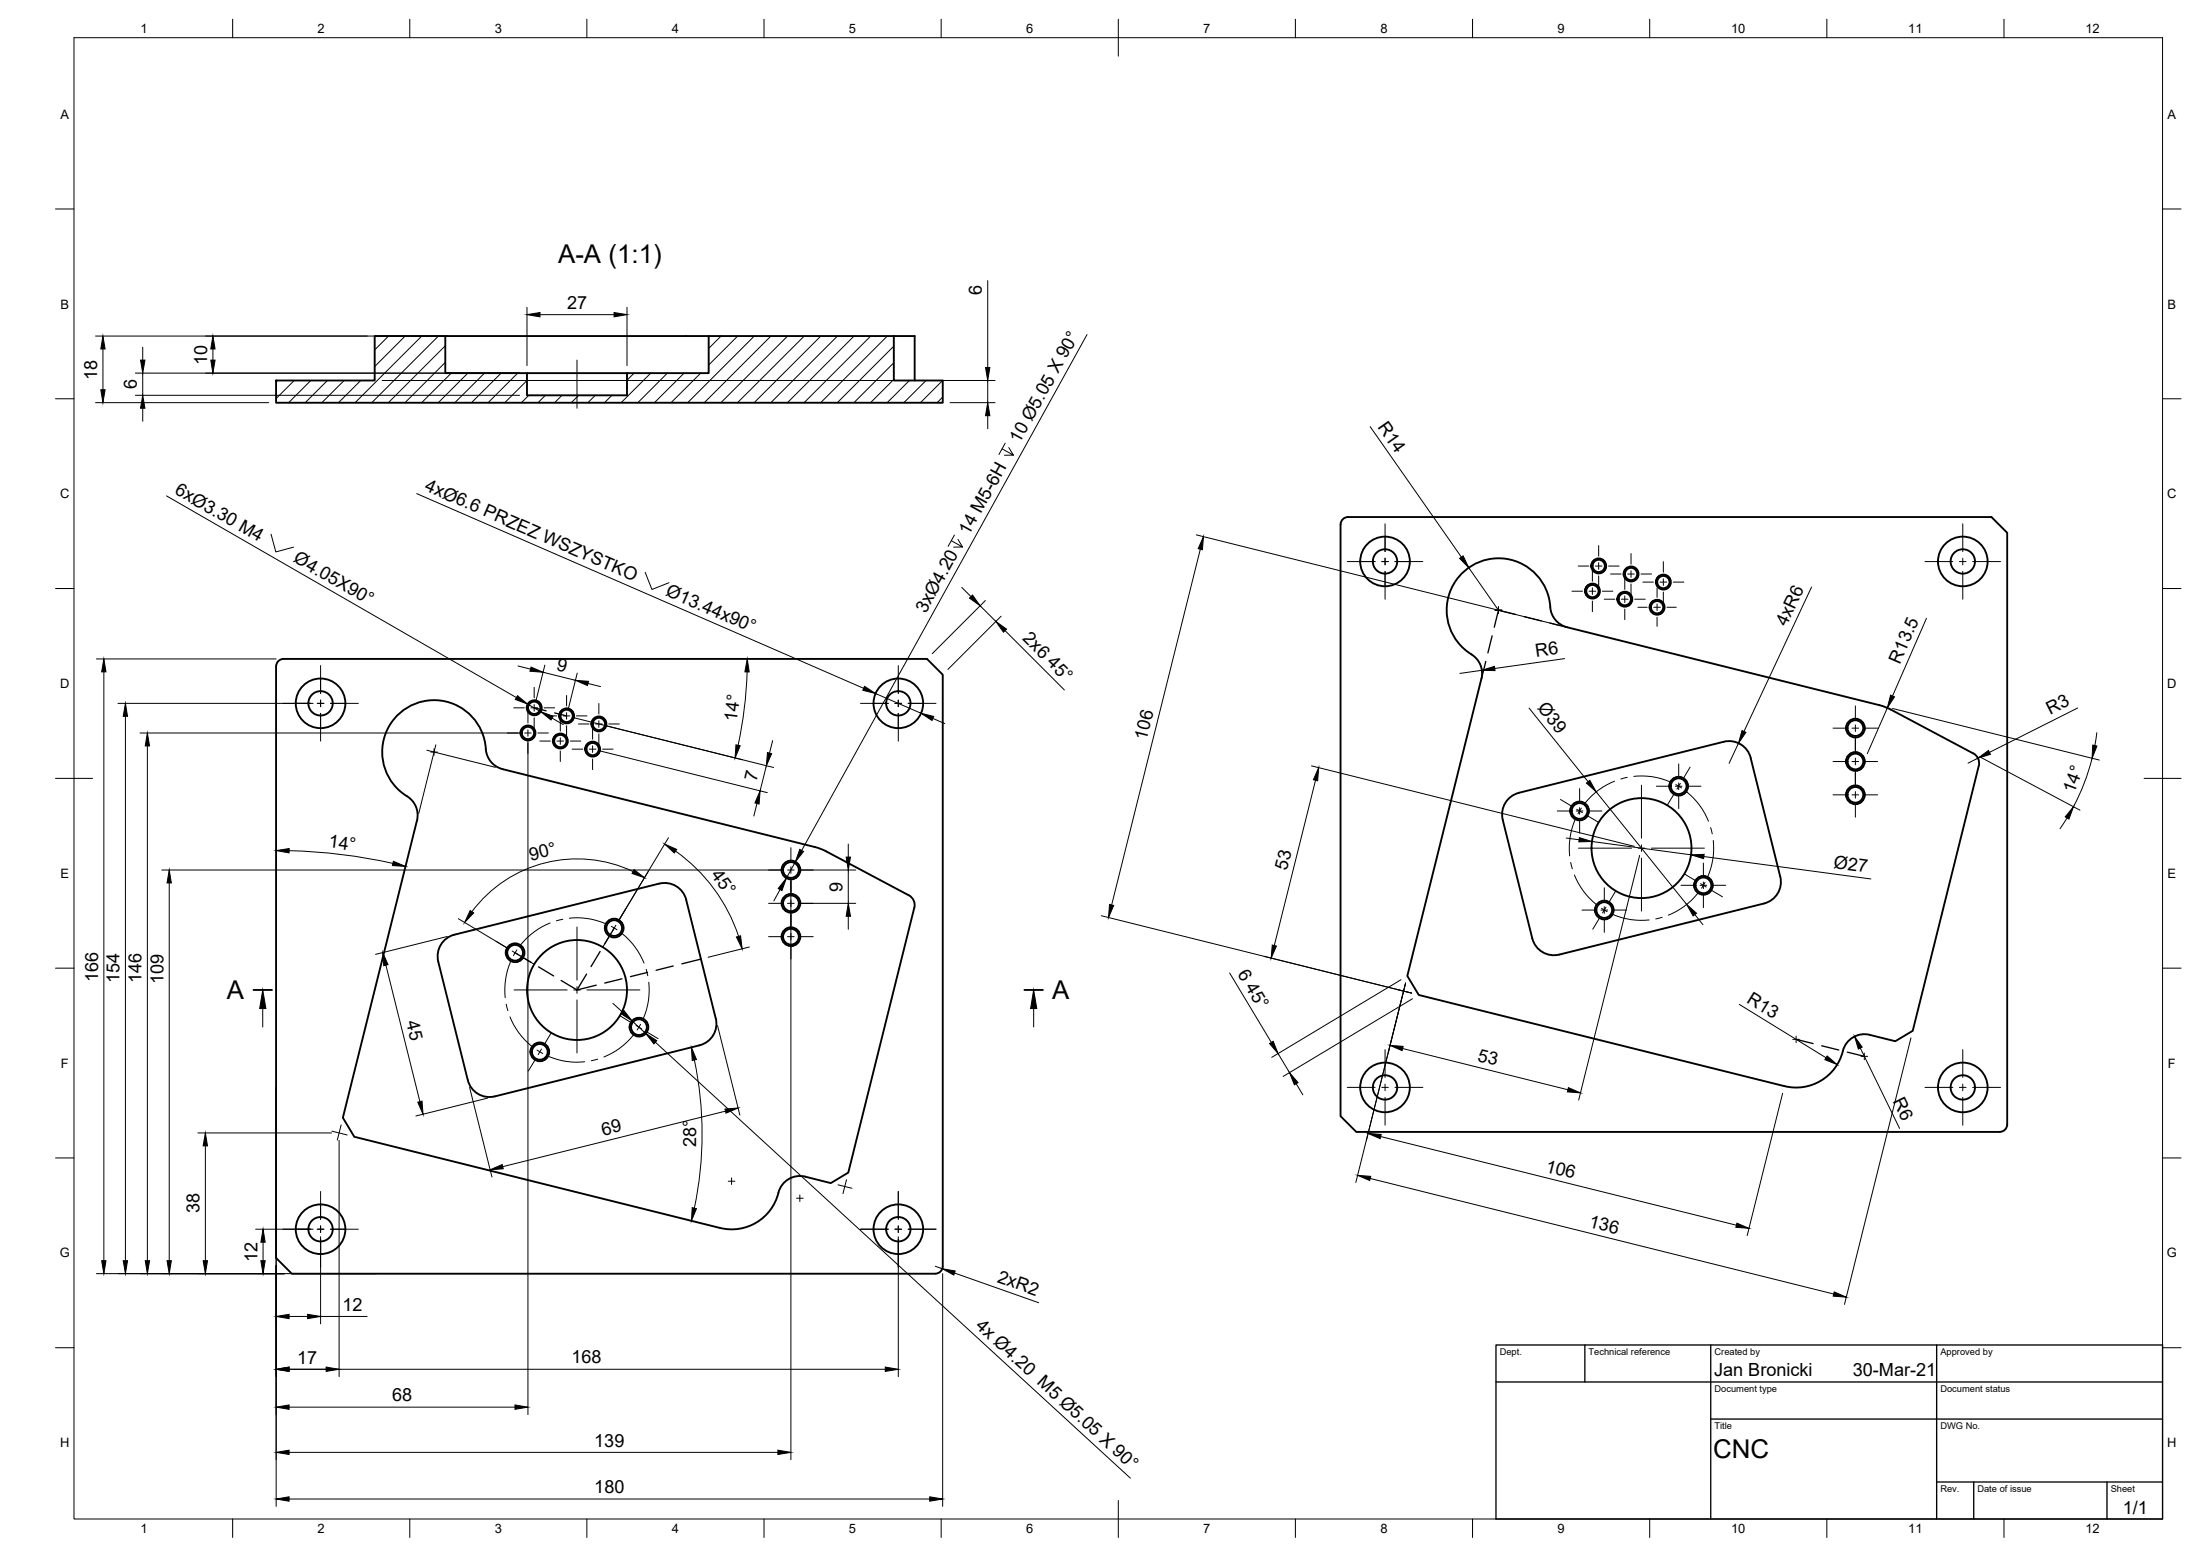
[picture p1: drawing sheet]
<svg xmlns="http://www.w3.org/2000/svg" width="594mm" height="420mm" viewBox="0 0 594 420" stroke-linecap="round" stroke-linejoin="round" font-family="sans-serif">
<!-- layer: Visible -->
<g fill="none" stroke="#000" stroke-width=".51">
<path d="M120.2 90.7h71.2M241.4 90.7h5.6v12M74.5 102.7h26.7v-12h19v10.1h22.1v5.9h27v-5.9h22.1v-10.1h50v12h13.2v6.1h-180.1zM142.3 100.8h27M74.5 179.9v159.8l4.3 4.2h173.8M74.6 179.9a2 2 0 0 1 2-2h173.7l4.3 4.3v159.7a2 2 0 0 1-2 2M397.3 176.7a14 14 0 0 1 .6-24.2 14 14 0 0 1 20.8 12.3 6 6 0 0 0 4.5 4.6l84.8 21.2 2.6 1 22.2 11.8a2.95 2.95 0 0 1 1.5 3.4M397.4 176.7a6 6 0 0 1 2.6 6.6l-20 80.2 3.1 5.2 98.8 24.6a13 13 0 0 0 15.7-9.5M410.1 214.1l55.4-13.8a6 6 0 0 1 7.2 4.4l8 32a6 6 0 0 1-4.3 7.3l-55.4 13.8a6 6 0 0 1-7.2-4.4l-8-32a6 6 0 0 1 4.4-7.3M534.3 206.8l-17.8 71.5-4.7 2.9-6.9-1.8a6 6 0 0 0-7.3 4.4M122.7 252.4l55.3-13.8a6 6 0 0 1 7.3 4.4l8 32M122.7 252.4a6 6 0 0 0-4.3 7.3l7.9 32a6 6 0 0 0 7.3 4.3l55.3-13.7a6 6 0 0 0 4.4-7.3"/>
<path d="M217.5 317.7a6 6 0 0 0-7.3 4.4 13 13 0 0 1-15.8 9.5l-98.7-24.6-3.1-5.2 20-80.2a6 6 0 0 0-2.7-6.6 14 14 0 0 1 .5-24.2 14 14 0 0 1 20.9 12.3 6 6 0 0 0 4.4 4.6l84.9 21.2 2.5 1 22.3 11.8a2.95 2.95 0 0 1 1.5 3.4l-17.8 71.5-4.8 2.9-6.9-1.8M540 305.6a2 2 0 0 0 2-2v-159.7l-4.2-4.3h-173.8a2 2 0 0 0-2 2v159.8l4.2 4.2h173.8"/>
<circle cx="374" cy="151.6" r="3.3"/>
<circle cx="374" cy="151.6" r="6.7"/>
<circle cx="430" cy="159.6" r="1.66"/>
<circle cx="430" cy="159.6" r="2.02"/>
<circle cx="431.7" cy="152.8" r="1.66"/>
<circle cx="431.7" cy="152.8" r="2.02"/>
<circle cx="440.4" cy="155" r="1.66"/>
<circle cx="440.4" cy="155" r="2.02"/>
<circle cx="449.2" cy="157.2" r="1.66"/>
<circle cx="449.2" cy="157.2" r="2.02"/>
<circle cx="530" cy="151.6" r="3.3"/>
<circle cx="530" cy="151.6" r="6.7"/>
<circle cx="438.8" cy="161.8" r="1.66"/>
<circle cx="438.8" cy="161.8" r="2.02"/>
<circle cx="447.5" cy="164" r="1.66"/>
<circle cx="447.5" cy="164" r="2.02"/>
<circle cx="86.6" cy="189.9" r="3.3"/>
<circle cx="86.6" cy="189.9" r="6.7"/>
<circle cx="142.6" cy="197.9" r="1.66"/>
<circle cx="142.6" cy="197.9" r="2.02"/>
<circle cx="144.3" cy="191.1" r="1.66"/>
<circle cx="144.3" cy="191.1" r="2.02"/>
<circle cx="153" cy="193.3" r="1.66"/>
<circle cx="153" cy="193.3" r="2.02"/>
<circle cx="161.7" cy="195.5" r="1.66"/>
<circle cx="161.7" cy="195.5" r="2.02"/>
<circle cx="242.6" cy="189.9" r="3.3"/>
<circle cx="242.6" cy="189.9" r="6.7"/>
<circle cx="501" cy="196.6" r="2.53"/>
<circle cx="501" cy="196.6" r="2.13"/>
<circle cx="151.3" cy="200.1" r="1.66"/>
<circle cx="151.3" cy="200.1" r="2.02"/>
<circle cx="160" cy="202.3" r="1.66"/>
<circle cx="160" cy="202.3" r="2.02"/>
<circle cx="426.5" cy="219" r="2.53"/>
<circle cx="426.5" cy="219" r="2.13"/>
<circle cx="453.3" cy="212.3" r="2.53"/>
<circle cx="453.3" cy="212.3" r="2.13"/>
<circle cx="501" cy="214.6" r="2.53"/>
<circle cx="501" cy="205.6" r="2.53"/>
<circle cx="501" cy="214.6" r="2.13"/>
<circle cx="501" cy="205.6" r="2.13"/>
<circle cx="213.6" cy="234.9" r="2.53"/>
<circle cx="213.6" cy="234.9" r="2.13"/>
<circle cx="443.3" cy="229" r="13.5"/>
<circle cx="460" cy="239.1" r="2.53"/>
<circle cx="460" cy="239.1" r="2.13"/>
<circle cx="139.1" cy="257.3" r="2.53"/>
<circle cx="139.1" cy="257.3" r="2.13"/>
<circle cx="165.9" cy="250.6" r="2.53"/>
<circle cx="165.9" cy="250.6" r="2.13"/>
<circle cx="213.6" cy="243.9" r="2.53"/>
<circle cx="213.6" cy="252.9" r="2.53"/>
<circle cx="213.6" cy="252.9" r="2.13"/>
<circle cx="213.6" cy="243.9" r="2.13"/>
<circle cx="433.2" cy="245.7" r="2.53"/>
<circle cx="433.2" cy="245.7" r="2.13"/>
<circle cx="155.8" cy="267.3" r="13.5"/>
<circle cx="172.5" cy="277.4" r="2.53"/>
<circle cx="172.5" cy="277.4" r="2.13"/>
<circle cx="145.8" cy="284" r="2.53"/>
<circle cx="145.8" cy="284" r="2.13"/>
<circle cx="374" cy="293.6" r="3.3"/>
<circle cx="374" cy="293.6" r="6.7"/>
<circle cx="530" cy="293.6" r="3.3"/>
<circle cx="530" cy="293.6" r="6.7"/>
<circle cx="86.6" cy="331.9" r="3.3"/>
<circle cx="86.6" cy="331.9" r="6.7"/>
<circle cx="242.6" cy="331.9" r="3.3"/>
<circle cx="242.6" cy="331.9" r="6.7"/>
</g>
<!-- layer: Hidden Narrow -->
<g fill="none" stroke="#000" stroke-width=".27">
<path d="M428.9 157.9l-.8 .9-.1 1.2M430.1 157.6l1.1 .3 .7 1M430.6 151.1l-.8 .9-.1 1.2M431.8 150.8l1.1 .4 .7 .9M433.7 153.2l-.6 1.1-1 .6M438.8 159.7l1.1 .4 .7 .9M439.4 153.2l-.8 1-.2 1.2M440.5 153l1.1 .3 .7 .9M442.4 155.4l-.5 1.1-1.1 .5M448.1 155.4l-.8 1-.2 1.1M449.2 155.1l1.1 .4 .8 .9M451.2 157.6l-.6 1.1-1.1 .5"/>
<path d="M432 160l-.6 1.1-1 .5M437.7 160l-.8 1-.2 1.2M440.8 162.2l-.6 1.1-1.1 .5M446.4 162.2l-.8 1-.1 1.1M447.5 161.9l1.1 .4 .8 .9M449.5 164.4l-.6 1.1-1.1 .5M141.5 196.2l-.8 .9-.2 1.2M142.6 195.9l1.1 .3 .8 1M143.2 189.4l-.8 .9-.2 1.2M144.3 189.1l1.1 .4 .8 .9M144.6 198.4l-.6 1-1.1 .6M146.3 191.6l-.6 1-1.1 .6"/>
<path d="M150.2 198.4l-.8 .9-.1 1.2M151.4 198.1l1.1 .3 .7 .9M151.9 191.6l-.8 .9-.1 1.2M153.1 191.3l1.1 .3 .7 1M155 193.7l-.6 1.1-1 .5M160.7 193.7l-.9 1-.1 1.2M161.8 193.4l1.1 .4 .7 .9M163.7 195.9l-.6 1.1-1 .5M498.8 195.3l-.3 .9v.9M502 194.3l-1.3-.2-1 .4M502.9 194.9l.6 1.1v1.1M503 198.2l-.7 .6-.8 .4"/>
<path d="M153.3 200.5l-.6 1.1-1.1 .5M159 200.5l-.9 1-.1 1.1M160.1 200.2l1.1 .4 .7 .9M162 202.7l-.6 1.1-1 .5M424.3 217.6l-.3 .9v.9M427.5 216.6l-1.3-.2-1 .4M428.5 217.3l.5 1.1v1.1M451.1 211l-.3 .8v.9M454.2 210l-1.2-.2-1 .3M455.2 210.6l.6 1.1v1.1M455.3 213.9l-.7 .6-.9 .3M498.8 204.3l-.3 .8v1"/>
<path d="M498.8 213.3l-.3 .8v1M502 203.3l-1.3-.2-1 .4M502 212.3l-1.3-.2-1 .3M502.9 203.9l.6 1.1v1.2M502.9 212.9l.6 1.1v1.2M503 207.2l-.7 .6-.8 .4M503 216.2l-.7 .6-.8 .3M211.4 233.6l-.3 .8v1M214.5 232.6l-1.2-.2-1.1 .3M215.5 233.2l.5 1.1 .1 1.2M215.6 236.5l-.7 .6-.9 .3M428.5 220.6l-.7 .6-.8 .3"/>
<path d="M457.8 237.7l-.3 .9v.9M460.9 236.7l-1.2-.2-1.1 .4M461.9 237.4l.5 1.1 .1 1.1M136.9 255.9l-.3 .9v.9M140 254.9l-1.2-.2-1 .4M141 255.6l.6 1.1v1.1M141.1 258.9l-.7 .6-.9 .3M163.7 249.3l-.4 .8v1M166.8 248.2l-1.2-.1-1.1 .3M167.8 248.9l.5 1.1v1.1M167.9 252.2l-.7 .6-.9 .3M211.4 242.6l-.3 .9v.9"/>
<path d="M211.4 251.6l-.3 .9v.9M214.5 241.6l-1.2-.2-1.1 .4M214.5 250.6l-1.2-.2-1.1 .4M215.5 242.2l.5 1.1 .1 1.2M215.5 251.2l.5 1.1 .1 1.1M215.6 245.5l-.7 .6-.9 .3M215.6 254.5l-.7 .6-.9 .4M431 244.4l-.3 .9v.9M434.1 243.4l-1.2-.2-1 .4M435.1 244.1l.6 1.1v1.1M435.2 247.3l-.7 .6-.9 .4M462 240.7l-.7 .6-.9 .3"/>
<path d="M170.3 276l-.3 .9v.9M173.5 275l-1.3-.2-1 .4M174.4 275.7l.6 1.1v1.1M174.5 279l-.7 .6-.8 .3M143.6 282.7l-.3 .9-.1 .9M146.7 281.7l-1.2-.2-1.1 .4M147.7 282.4l.6 1v1.2M147.8 285.6l-.7 .6-.9 .4"/>
</g>
<!-- layer: TitleBlock -->
<path d="M404 363.2h180v47h-180zM404 373.2h180M428 363.2v10M462 363.2v47M523 363.2v47M462 383.2h122M523 400.2h61M533 400.2v10M569 400.2v10" fill="none" stroke="#000" stroke-width=".36"/>
<!-- layer: Hatching -->
<g fill="none" stroke="#000" stroke-width=".27">
<path d="M104.9 90.7l-3.7 3.8M109.4 90.7l-8.2 8.3M113.9 90.7l-18 18M118.4 90.7l-18 18M120.2 93.4l-15.3 15.3M120.2 97.9l-10.8 10.8M194.7 90.7l-3.3 3.4M199.2 90.7l-7.8 7.9M203.7 90.7l-18 18M208.2 90.7l-18 18M212.7 90.7l-18 18M217.2 90.7l-18 18"/>
<path d="M221.7 90.7l-18.1 18M226.1 90.7l-17.9 18M230.6 90.7l-18 18M235.1 90.7l-18 18M239.6 90.7l-18 18M241.3 93.5l-15.2 15.2M241.3 98l-10.7 10.7M75 102.7l-.4 .4M79.4 102.7l-4.8 4.9M83.9 102.7l-6 6M88.4 102.7l-6 6M92.9 102.7l-6 6"/>
<path d="M97.4 102.7l-6 6M121.9 100.8l-8 7.9M126.3 100.8l-8 7.9M130.8 100.8l-8 7.9M135.3 100.8l-8 7.9M139.8 100.8l-8 7.9M142.3 102.7l-6 6M142.8 106.7l-2 2M147.3 106.7l-2 2M151.8 106.7l-2 2M156.3 106.7l-2 2M160.8 106.7l-2.1 2"/>
<path d="M165.2 106.7l-2 2M171.2 100.8l-1.9 1.9M175.7 100.8l-8 7.9M180.2 100.8l-8 7.9M184.7 100.8l-8 7.9M189.2 100.8l-8 7.9M241.3 102.5l-6.2 6.2M245.6 102.7l-6 6M250.1 102.7l-6 6M254.6 102.7l-6 6M254.6 107.2l-1.6 1.5"/>
</g>
<!-- layer: Annotations -->
<path d="M68.5 267.3h4.9M276.6 267.3h5" fill="none" stroke="#000" stroke-width=".51"/>
<path d="M71 272.3v5M279.1 272.3v5" fill="none" stroke="#000" stroke-width=".27"/>
<path d="M71 267.3l.8 5h-1.7zM279.1 267.3l.9 5h-1.7z" fill="#000" stroke="#000" stroke-width=".27"/>
<!-- layer: Center Lines -->
<g fill="none" stroke="#000" stroke-width=".27">
<path d="M155.8 97.2v13M363.8 151.6h7.5M373.1 151.6h1.8M374 141.4v7.5M374 150.7v1.8M374 154.3v7.5M376.7 151.6h7.5M424.5 159.6h2.8M426.2 152.8h2.8M429.1 159.6h1.8M430 154.1v2.9M430 158.7v1.8"/>
<path d="M430.8 152.8h1.8M431.7 147.3v2.9M431.7 151.9v1.8M431.7 155.5v2.9M432.7 159.6h2.8M434.4 152.8h2.8M434.9 155h2.8M438.7 156.3v2.8M439.5 155h1.8M440.4 149.5v2.8M440.4 154.1v1.8M440.4 157.7v2.8"/>
<path d="M443.1 155h2.9M443.6 157.2h2.9M447.5 158.8v2.5M448.3 157.2h1.8M449.2 151.7v2.8M449.2 156.3v1.8M449.2 159.9v2.8M451.8 157.2h2.9M519.8 151.6h7.5M529.1 151.6h1.8M530 141.4v7.5M530 150.7v1.8"/>
<path d="M530 154.3v7.5M532.7 151.6h7.5M86.6 179.7v7.5M242.6 179.7v7.5M403.8 164.8h1.8M404.6 163.9v1.8M430 162.3v2.9M433.2 161.8h2.9M437.9 161.8h1.7M438.7 160.9v1.8M438.7 164.5v2.8M441.4 161.8h2.9"/>
<path d="M442.3 164h2.5M446.6 164h1.8M447.5 163.1v1.8M447.5 166.7v2.4M450.2 164h2.4M76.4 189.9h7.5M85.7 189.9h1.8M86.6 189v1.8M86.6 192.6v7.5M89.2 189.9h7.6M137 197.9h2.9M138.7 191.1h2.9"/>
<path d="M141.7 197.9h1.8M142.6 192.4v2.8M142.6 197v1.8M143.4 191.1h1.8M144.3 185.6v2.8M144.3 190.2v1.8M144.3 193.8v2.9M145.2 197.9h2.9M146.9 191.1h2.9M147.5 193.3h2.8M151.3 194.6v2.8M151.3 199.2v1.8"/>
<path d="M152.1 193.3h1.8M153 187.8v2.8M153 192.4v1.8M153 196v2.8M155.7 193.3h2.8M156.2 195.5h2.8M160 196.8v2.8M160.8 195.5h1.8M161.7 190v2.8M161.7 194.6v1.8M161.7 198.2v2.8M164.4 195.5h2.8"/>
<path d="M232.4 189.9h7.5M241.7 189.9h1.8M242.6 189v1.8M242.6 192.6v7.5M245.2 189.9h7.6M495 196.6h3.3M500.1 196.6h1.8M501 190.6v3.4M501 195.7v1.8M501 199.3v3.6M503.7 196.6h3.3M116.3 203.1h1.8"/>
<path d="M117.2 202.2v1.8M142.6 200.6v2.9M145.8 200.1h2.8M150.4 200.1h1.8M151.3 202.8v2.8M154 200.1h2.8M154.5 202.3h2.9M159.1 202.3h1.8M160 201.4v1.8M160 205v2.8M162.7 202.3h2.8M420.5 219h3.4"/>
<path d="M421.4 215.9l2.8 1.7M425.6 219h1.8M425.8 218.5l1.5 .9M426.6 213v3.3M426.6 218.1v1.8M427 218.2l-.9 1.5M429.2 219h3.4M436 210.9a19.3 19.3 0 0 0-7.9 5.9M439.4 209.9l-1.7 .5M441.2 209.6a19.2 19.2 0 0 1 9.7 1.5M443.3 212v14.3M447.3 212.3h3.3"/>
<path d="M451.9 214.6l-1.7 2.9M452.4 212.3h1.8M452.5 211.9l1.6 .9M453.3 206.3v3.3M453.3 211.4v1.8M453.3 215v3.3M453.7 211.5l-.9 1.6M455.5 213.8a19.3 19.3 0 0 1 5.8 8M456 212.3h3.3M456.4 207.1l-1.7 2.9M495 214.6h3.3M495 205.6h3.3"/>
<path d="M500.1 214.6h1.8M500.1 205.6h1.8M501 204.7v1.8M501 208.3v3.6M501 213.7v1.8M501 217.3v3.4M503.7 214.6h3.3M503.7 205.6h3.3M207.5 234.9h3.4M212.7 234.9h1.8M213.6 228.9v3.3M213.6 234v1.8"/>
<path d="M213.6 237.6v3.7M216.2 234.9h3.4M424.1 232.9l.5 1.7M425.2 236.3a19.8 19.8 0 0 0 5.8 7.9M425.3 221.4a19.8 19.8 0 0 0-1.4 9.7M426.3 229h14.3M426.6 221.7v3.3M428.8 220.4l2.9 1.7M433.2 239.7v3.4M442.4 229h1.7M443.3 228.1v1.8M443.3 231.7v14.3"/>
<path d="M445.9 229h14.3M453.9 239.1h3.4M454.8 236l2.9 1.7M459.1 239.1h1.8M459.2 238.6l1.5 .9M460 233v3.4M460 238.2v1.8M460.4 238.3l-.9 1.5M461.9 223.5l.5 1.7M462.6 226.9a19.2 19.2 0 0 1-1.4 9.8M462.6 239.1h3.4M133.9 254.2l2.9 1.7"/>
<path d="M137.9 259.7a19.8 19.8 0 0 0-1.5 9.7M138.3 256.8l1.6 .9M139.6 256.5l-.9 1.5M141.4 258.7l2.9 1.7M148.5 249.2a19.5 19.5 0 0 0-7.9 5.9M152 248.2l-1.8 .4M153.7 247.9a19.5 19.5 0 0 1 9.8 1.5M155.8 250.3v14.3M164.5 252.9l-1.7 2.9M165.1 250.1l1.5 1M166.3 249.9l-.9 1.5M168 252.1a19.3 19.3 0 0 1 5.9 8"/>
<path d="M169 245.4l-1.8 2.9M207.5 243.9h3.4M207.5 252.9h3.4M212.7 243.9h1.8M212.7 252.9h1.8M213.6 243v1.8M213.6 246.6v3.7M213.6 252v1.8M213.6 255.6v3.4M216.2 243.9h3.4M216.2 252.9h3.4M427.2 245.7h3.3"/>
<path d="M431.8 248l-1.7 2.9M432.3 245.7h1.8M432.5 245.3l1.5 .9M433.2 244.8v1.8M433.2 248.4v3.4M433.7 245l-.9 1.5M435.6 247a19.3 19.3 0 0 0 9.7 1.4M435.9 245.7h3.3M436.3 240.6l-1.7 2.8M448.8 247.7l-1.7 .4M458.4 241.3a19.3 19.3 0 0 1-7.9 5.8M460 241.7v3.4"/>
<path d="M462.3 240.5l2.8 1.7M136.7 271.2l.4 1.7M137.7 274.6a19.5 19.5 0 0 0 5.9 7.9M138.8 267.3h14.3M148.9 278.9l-1.7 2.8M154.9 267.3h1.8M155.8 266.4v1.8M155.8 270v14.3M158.5 267.3h14.3M167.4 274.3l2.8 1.7M171 279.6a19.5 19.5 0 0 1-7.9 5.8M171.8 276.9l1.5 .9"/>
<path d="M173 276.6l-.9 1.5M174.5 261.7l.4 1.8M174.8 278.7l2.9 1.8M175.2 265.2a19.2 19.2 0 0 1-1.5 9.8M485 279.8v1.7M144.4 286.3l-1.7 2.9M145 283.5l1.5 1M146.2 283.3l-.9 1.5M148.1 285.3a19.6 19.6 0 0 0 9.8 1.4M161.4 286l-1.7 .4M363.8 293.6h7.5M373.1 293.6h1.8"/>
<path d="M374 283.4v7.5M374 292.7v1.8M374 296.3v7.5M376.7 293.6h7.5M484.1 280.6h1.8M502.5 285.2h1.8M503.4 284.4v1.8M519.8 293.6h7.5M529.1 293.6h1.8M530 283.4v7.5M530 292.7v1.8M530 296.3v7.5"/>
<path d="M532.7 293.6h7.5M196.7 319h1.8M197.5 318.1v1.7M76.4 331.9h7.5M85.7 331.9h1.8M86.6 321.7v7.5M86.6 331v1.8M86.6 334.6v7.5M89.2 331.9h7.6M215.1 323.6h1.8M216 322.7v1.7M232.4 331.9h7.5"/>
<path d="M241.7 331.9h1.8M242.6 321.7v7.5M242.6 331v1.8M242.6 334.6v7.5M245.2 331.9h7.6"/>
</g>
<!-- layer: Sketch1 -->
<path d="M144.3 191.1l3.2 .8M149.8 192.5l3.2 .8" fill="none" stroke="#000" stroke-width=".36"/>
<!-- layer: Dimensions -->
<g fill="none" stroke="#000" stroke-width=".27">
<path d="M266.7 75.8v23.5M25.8 90.7h94.9M27.8 94.2v11M38.5 93.7v3.5M57.5 94.2v3M142.3 83v15.7M145.8 85h20M169.3 83v15.7M293.5 90.3l-77 139.4M25.8 108.7h46.8M36.6 100.8h103.7M36.6 106.7h103.7"/>
<path d="M38.5 100.8v5.9M38.5 110.2v3.5M103.2 102.7h165.5M256.6 108.7h12.1M266.7 102.7v6M266.7 112.2v3.5M271.4 119.7l-1.7 3M370 115.2l24.6 35.2M45 133.9l94.4 54.5M112.5 133.3l120.7 52.6M270.6 121.2l3.1 1.7h-2.4M272.4 120.8l1.3 2.1"/>
<path d="M73.2 144.3l1.3 4.7 4.8-1.3M174.2 154.6l1.8 4.6 4.6-1.8M256.9 146l3 1.7h-2.4M257.7 144.5l-1.7 3M258.7 145.6l1.2 2.1M259.7 158.6l2.5 2.5M323 144.4l98.2 24.5M324.1 148.3l-23.9 96.1M396.6 153.3l8 11.5M489.2 158.5l-18.3 39M26 177.9h48.6M139.9 179.8l3.4 .9"/>
<path d="M147.1 179.6l-2.4 9.6M264.7 163.6l4.2 4.2M266.1 162.2l-14.4 14.3M270.3 166.4l-14.3 14.4M271.4 170.3l16 16M422.5 177.8l-18.9 2.7M520.2 167l-9.2 20.9M28 181.4v159M31.9 189.9h52.7M33.9 193.4v147M37.8 197.9h102.8M142.5 190.1l3.5 2.1"/>
<path d="M142.6 199.9v182.1M146.6 181.5l8.8 2.2M149.1 193.9l3 1.8M154.9 193.8l54 13.4M155.9 181.8l-2.4 9.6M158.8 184.6l3.4 .8M201.7 181.4l-.7 10-1.7 9.8M208.6 200l-.8 3.4M236.4 187.3l12.3 5.3M251.9 194l3.2 1.4M400.2 181l-6 .8M412.9 191.2l16 19.9"/>
<path d="M509.7 191.2l-5.5 12.3M511 191.3l55.9 13.9M561 191.2l-23.8 12M566.2 197.9l-.5 3.4M39.8 201.4v139M115.3 202.6l18.5 4.6M117.7 201.1l-4.6 18.5M162 202.8l45.2 11.2M204.4 217l-.8 3.3M206.9 206.8l-1.6 6.8M354.1 206.8l87.2 21.7M355.2 210.7l-11.1 44.6"/>
<path d="M431 213.8l24.5 30.4M469.5 200.7l-2.6 5.4M534.1 204.7l-2.7 1.4M534.6 204.4l27.1 14.4M564.9 204.7l-2.1 6.7-2.9 6.4M43.7 234.9h167.9M45.7 238.4v102M78.1 229.7a144.4 144.4 0 0 1 28 3.4M171 235.3a35.4 35.4 0 0 0-43.6 10.9M180.5 226.2l-13.6 22.7M182.4 229.8a46 46 0 0 1 17 23M213.6 236.9v157.3"/>
<path d="M214.8 232.7l-2.5 4.4M215.6 234.9h15.5M229.1 227.9v3.5M229.1 234.9v9M422.9 226.3l3.5 .5M429.9 227.2l26.7 3.6M442.8 231l-16.5 66.1M460.1 231.3l45.1 6M558.2 220.9l-1.9 2.9M120.8 252.9l-19.4 4.8M123.8 248.1l13.6 8.1M202.4 255.7l-11.2 2.8"/>
<path d="M210.7 240.2l-1.7 3.1M215.6 243.9h15.5M229.1 247.4v3.5M297.4 247.3l83.8 20.9-4.1-1.1M457.7 247l2.1 2.7M104.2 260.6l9.2 36.9M165.5 270.9l2.6 2.4M170.7 275.7l3.7 3.4M193.8 276.9l6 24.2M332 262.7l11.3 18.8M378.3 264.5l-34.9 21M378.5 269.6l1.1-4.1-13.5 53.8"/>
<path d="M381.4 269.7l-34.9 21M469.7 271.2l23.4 14.4M74.6 293.6v113.2M126.8 293.6l6 24.2M131.7 296.5l-19.4 4.8M177 281.4l128.2 117.7M187.5 286.2a96.8 96.8 0 0 1 0 40M345.1 284.5l3.1 5.1M350 292.6l1.8 3M378.8 283.1l44.6 11.2M481.4 295.2l-9.6 38.4M502.3 283l10.7 21.7"/>
<path d="M516 280.3l-17.9 71.9M53.4 305.9h36.2M55.5 309.4v31M89.6 305.4l4.1 1.1M91.6 307.9v63.8M92.1 303.7l-1 4.2M195.9 300l-60.1 15M226.3 319.9l3.8 1M228.6 318.6l-1 3.7M370 318.2l125.2 31.2M372.8 306.9l96.1 23.9M69 331.9h15.6"/>
<path d="M71 335.4v5M86.6 333.9v23.6M242.6 333.9v37.8M26 343.9h75.7M78.1 355.5h5M86.6 355.5h12.5M252.6 341.9l1.8 .7M254.6 343.9v62.9M257.7 343.7l22.8 8.1M78.1 369.7h161M78.1 380h61M78.1 392.2h132"/>
<path d="M78.1 404.8h173"/>
</g>
<g fill="#000" stroke="#000" stroke-width=".27">
<path d="M27.8 90.7l.6 3.5h-1.2zM38 97.2h1.1l-.6 3.6zM57.5 90.7l.6 3.5h-1.2zM56.9 97.2h1.2l-.6 3.6zM142.3 85l3.5-.6v1.2zM165.8 84.4l3.5 .6-3.5 .6zM266.1 99.3h1.2l-.6 3.4zM27.2 105.2h1.2l-.6 3.5zM38.5 106.7l.6 3.5h-1.1zM266.7 108.7l.6 3.5h-1.2zM325 144.9l-.3 3.5-1.1-.2zM394.1 150.8l1-.7 1.5 3.2z"/>
<path d="M261.8 161.5l.8-.8 2.1 2.9zM268.9 167.8l2.9 2.1-.8 .8zM400.2 181l3.3-1.1 .2 1.2zM28 177.9l.6 3.5h-1.1zM33.9 189.9l.5 3.5h-1.1zM139.7 187.9l2.8 2.2-3.4-1.2zM143.4 180.1l3.2 1.4-3.5-.2zM146 192.2l3.4 1.2-.6 1zM155.4 183.7l3.5 .3-.3 1.1zM201.8 177.9l.5 3.5h-1.2zM233.4 185.3l3 2-3.4-.9zM248.7 192.6l3.4 .9-.4 1z"/>
<path d="M470.4 197.3l1.1 .5-2 2.9zM510.5 187.7l1.1 .5-1.9 3zM39.8 197.9l.6 3.5h-1.2zM198.7 201.1l1.2 .3-1.4 3.3zM205.3 213.6l-.3 3.5-1.1-.3zM207.2 203.2l1.2 .3-1.5 3.3zM356.1 207.3l-.3 3.5-1.1-.3zM428.4 211.5l.9-.8 1.7 3.1zM534.1 204.7l2.9-2.1 .5 1.1zM565.1 201.2l1.2 .2-1.4 3.3zM45.7 234.9l.6 3.5h-1.2zM74.6 229.7l3.5-.6v1.2z"/>
<path d="M106.2 232.6l3.3 1.4-3.5-.3zM171.2 234.8l2.8 2.2-3.3-1.1zM179.5 227.9l3.2 1.5-.6 .9zM212.3 237.1l-1.1 3.4-1.1-.6zM216 229.4l1 .5-2.2 2.8zM228.5 231.4h1.2l-.6 3.5zM426.5 226.2l3.4 1-3.6 .1zM456.6 230.8l3.6-.1-.2 1.2zM559.9 217.8l-1.2 3.4-1-.6zM127 245.9l.9 .6-2.4 2.6zM198.9 253l1.1-.3 .4 3.5zM229.1 243.9l.6 3.5h-1.2z"/>
<path d="M299.6 244.2l1.1 .3-1.4 3.3zM343.6 255.2l1.1 .3-1.4 3.2zM455.5 244.2l2.6 2.4-.9 .7zM103.4 257.2l1.4 3.3-1.2 .3zM168.5 272.9l2.2 2.8-3-2zM112.8 297.6l1.2-.3 .2 3.6zM174.4 279.1l3 1.9-.8 .9zM186.7 282.8l1.4 3.3-1.2 .2zM195.8 299.5l3.5-.3-3.3 1.4zM342.8 281.8l1-.6 1.3 3.3zM348.2 289.6l2.3 2.7-1 .6zM375.3 282.3l3.6 .3-.3 1.1z"/>
<path d="M423.5 293.7l3.3 1.4-3.6-.3zM493.4 285.1l2.7 2.4-3.3-1.4zM500.8 279.9l2.1 2.8-1.1 .6zM55.5 305.9l.5 3.5h-1.1zM132.4 315.9l3.2-1.4 .3 1.1zM366.6 317.4l3.5 .2-.2 1.2zM369.4 306l3.6 .3-.3 1.2zM71 331.9l.6 3.5h-1.2zM186.9 326.1l1.2 .3-1.4 3.2zM469 330.3l3.3 1.4-3.6-.3zM27.5 340.4h1.1l-.6 3.5zM33.3 340.4h1.1l-.5 3.5z"/>
<path d="M39.2 340.4h1.2l-.6 3.5zM45.1 340.4h1.2l-.6 3.5zM54.9 340.4h1.1l-.5 3.5zM70.4 340.4h1.2l-.6 3.5zM74.6 355.5l3.5-.6v1.2zM83.1 354.9l3.5 .6-3.5 .6zM254.4 342.6l3.5 .6-.3 1.1zM495.3 348.8l3.3 1.5-3.6-.3zM74.6 369.7l3.5-.6v1.2zM74.6 380l3.5-.6v1.2zM88.1 369.1l3.5 .6-3.5 .6zM139.1 379.4l3.5 .6-3.5 .6z"/>
<path d="M239.1 369.1l3.5 .6-3.5 .6zM74.6 392.2l3.5-.6v1.1zM210.1 391.6l3.5 .6-3.5 .5zM74.6 404.8l3.5-.6v1.2zM251.1 404.2l3.5 .6-3.5 .6z"/>
</g>
<!-- layer: Sketch2 -->
<path d="M139.1 257.3l4.3 2.5M162.1 256.9l-2.5 4.1M165.9 250.6l-2.6 4.3M189.3 259l-5.2 1.3M145.4 261.1l4.1 2.4M151.5 264.8l4.3 2.5M158.4 263l-2.6 4.3M161 266l-5.2 1.3M167.9 264.3l-4.6 1.2M174.9 262.6l-4.7 1.1M181.8 260.8l-4.6 1.2" fill="none" stroke="#000" stroke-width=".36"/>
<!-- layer: Border -->
<g fill="none" stroke="#000" stroke-width=".27">
<path d="M20 10.2h564v400h-564zM62.8 5.2v5M110.7 5.2v5M158.5 5.2v5M206.3 5.2v5M254.1 5.2v5M302 5.2v10M349.8 5.2v5M397.6 5.2v5M445.5 5.2v5M493.3 5.2v5M541.1 5.2v5"/>
<path d="M15 56.4h5M584 56.4h5M15 107.7h5M584 107.7h5M15 158.9h5M584 158.9h5M15 210.2h10M579 210.2h10M15 261.4h5M584 261.4h5M15 312.7h5M584 312.7h5"/>
<path d="M15 363.9h5M584 363.9h5M62.8 410.2v5M110.7 410.2v5M158.5 410.2v5M206.3 410.2v5M254.1 410.2v5M302 405.2v10M349.8 410.2v5M397.6 410.2v5M445.5 410.2v5M493.3 410.2v5"/>
<path d="M541.1 410.2v5"/>
</g>
<!-- layer: Sketch3 -->
<path d="M485 280.6l4.6 1.2M491.9 282.4l4.6 1.1M498.8 284.1l4.6 1.1" fill="none" stroke="#000" stroke-width=".36"/>
<!-- layer: Sketch4 -->
<path d="M401.2 178.6l-1.1 4.6M402.9 171.7l-1.1 4.6M409.3 165.9l-4.7-1.1-1.1 4.6M411.6 166.5l4.6 1.2M418.5 168.2l4.7 1.2" fill="none" stroke="#000" stroke-width=".36"/>
<g font-size="7">
<text x="150.7" y="71">A-A (1:1)</text>
<text x="61.3" y="269.8">A</text>
<text x="284.1" y="269.8">A</text>
<text x="462.6" y="393.8">CNC</text>
</g>
<g font-size="4.9">
<text x="153.1" y="83.5">27</text>
<text x="265.2" y="79.8" transform="rotate(-90 265.2 79.8)">6</text>
<text x="55.9" y="98.6" transform="rotate(-90 55.9 98.6)">10</text>
<text x="26.2" y="102.6" transform="rotate(-90 26.2 102.6)">18</text>
<text x="37" y="105.1" transform="rotate(-90 37 105.1)">6</text>
<text x="275.3" y="119.9" transform="rotate(-61 275.3 119.9)">10 Ø5.05 X 90°</text>
<text x="371.9" y="115.3" transform="rotate(55 371.9 115.3)">R14</text>
<text x="46.9" y="133.1" transform="rotate(30 46.9 133.1)">6xØ3.30 M4</text>
<text x="114.5" y="132.4" transform="rotate(24 114.5 132.4)">4xØ6.6 PRZEZ WSZYSTKO</text>
<text x="261.6" y="144.7" transform="rotate(-61 261.6 144.7)">14 M5-6H</text>
<text x="79" y="151.6" transform="rotate(30 79 151.6)">Ø4.05X90°</text>
<text x="179.6" y="160.7" transform="rotate(24 179.6 160.7)">Ø13.44x90°</text>
<text x="250" y="165.7" transform="rotate(-61 250 165.7)">3xØ4.20</text>
<text x="275.9" y="172.6" transform="rotate(45 275.9 172.6)">2x6 45°</text>
<text x="482.4" y="169.4" transform="rotate(-65 482.4 169.4)">4xR6</text>
<text x="414.8" y="177.4" transform="rotate(-8 414.8 177.4)">R6</text>
<text x="513" y="179.5" transform="rotate(-66 513 179.5)">R13.5</text>
<text x="150.1" y="180.8" transform="rotate(14 150.1 180.8)">9</text>
<text x="415" y="191.2" transform="rotate(51 415 191.2)">Ø39</text>
<text x="199" y="195" transform="rotate(-83 199 195)">14°</text>
<text x="553.6" y="193.2" transform="rotate(-27 553.6 193.2)">R3</text>
<text x="309.6" y="200.1" transform="rotate(-76 309.6 200.1)">106</text>
<text x="204.3" y="211.1" transform="rotate(-76 204.3 211.1)">7</text>
<text x="560.1" y="214.5" transform="rotate(-69 560.1 214.5)">14°</text>
<text x="88.6" y="228.8" transform="rotate(7 88.6 228.8)">14°</text>
<text x="143.3" y="232.4" transform="rotate(-14 143.3 232.4)">90°</text>
<text x="191.9" y="236.2" transform="rotate(53 191.9 236.2)">45°</text>
<text x="347.5" y="235.2" transform="rotate(-76 347.5 235.2)">53</text>
<text x="495" y="234.3" transform="rotate(8 495 234.3)">Ø27</text>
<text x="227.5" y="240.8" transform="rotate(-90 227.5 240.8)">9</text>
<text x="334.1" y="263" transform="rotate(59 334.1 263)">6 45°</text>
<text x="26.5" y="265.2" transform="rotate(-90 26.5 265.2)">166</text>
<text x="32.3" y="265.4" transform="rotate(-90 32.3 265.4)">154</text>
<text x="38.2" y="265.3" transform="rotate(-90 38.2 265.3)">146</text>
<text x="44.1" y="265.6" transform="rotate(-90 44.1 265.6)">109</text>
<text x="471.4" y="270.5" transform="rotate(32 471.4 270.5)">R13</text>
<text x="109.7" y="276.1" transform="rotate(76 109.7 276.1)">45</text>
<text x="398.8" y="286.5" transform="rotate(14 398.8 286.5)">53</text>
<text x="511" y="297.2" transform="rotate(64 511 297.2)">R6</text>
<text x="162.8" y="306.7" transform="rotate(-14 162.8 306.7)">69</text>
<text x="188" y="309.8" transform="rotate(-90 188 309.8)">28°</text>
<text x="417.1" y="316.3" transform="rotate(14 417.1 316.3)">106</text>
<text x="53.9" y="327.6" transform="rotate(-90 53.9 327.6)">38</text>
<text x="428.9" y="331.3" transform="rotate(14 428.9 331.3)">136</text>
<text x="69.5" y="340.8" transform="rotate(-90 69.5 340.8)">12</text>
<text x="269" y="346.1" transform="rotate(20 269 346.1)">2xR2</text>
<text x="92.5" y="354">12</text>
<text x="263.2" y="358.3" transform="rotate(43 263.2 358.3)">4x Ø4.20 M5 Ø5.05 X 90°</text>
<text x="80.2" y="368.2">17</text>
<text x="154.3" y="368.2">168</text>
<text x="462.9" y="371.7">Jan Bronicki</text>
<text x="500.3" y="371.7">30-Mar-21</text>
<text x="105.9" y="378.4">68</text>
<text x="160.5" y="390.6">139</text>
<text x="160.5" y="403.2">180</text>
<text x="573.3" y="408.9">1/1</text>
</g>
<g font-size="3.5">
<text x="37.9" y="8.9">1</text>
<text x="85.8" y="8.9">2</text>
<text x="133.6" y="8.9">3</text>
<text x="181.4" y="8.9">4</text>
<text x="229.3" y="8.9">5</text>
<text x="277.1" y="8.9">6</text>
<text x="324.9" y="8.9">7</text>
<text x="372.7" y="8.9">8</text>
<text x="420.6" y="8.9">9</text>
<text x="467.4" y="8.9">10</text>
<text x="515.3" y="8.9">11</text>
<text x="563.1" y="8.9">12</text>
<text x="16.3" y="32">A</text>
<text x="585.3" y="32">A</text>
<text x="16.3" y="83.3">B</text>
<text x="585.3" y="83.3">B</text>
<text x="16.2" y="134.6">C</text>
<text x="585.2" y="134.6">C</text>
<text x="16.2" y="185.8">D</text>
<text x="585.2" y="185.8">D</text>
<text x="16.3" y="237">E</text>
<text x="585.3" y="237">E</text>
<text x="16.4" y="288.3">F</text>
<text x="585.4" y="288.3">F</text>
<text x="16.1" y="339.6">G</text>
<text x="585.1" y="339.6">G</text>
<text x="16.2" y="390.8">H</text>
<text x="585.2" y="390.8">H</text>
<text x="37.9" y="413.9">1</text>
<text x="85.8" y="413.9">2</text>
<text x="133.6" y="413.9">3</text>
<text x="181.4" y="413.9">4</text>
<text x="229.3" y="413.9">5</text>
<text x="277.1" y="413.9">6</text>
<text x="324.9" y="413.9">7</text>
<text x="372.7" y="413.9">8</text>
<text x="420.6" y="413.9">9</text>
<text x="467.4" y="413.9">10</text>
<text x="515.3" y="413.9">11</text>
<text x="563.1" y="413.9">12</text>
</g>
<g font-size="2.5">
<text x="405" y="366">Dept.</text>
<text x="429" y="366">Technical reference</text>
<text x="463" y="366">Created by</text>
<text x="524" y="366">Approved by</text>
<text x="463" y="376">Document type</text>
<text x="524" y="376">Document status</text>
<text x="463" y="386">Title</text>
<text x="524" y="386">DWG No.</text>
<text x="524" y="403">Rev.</text>
<text x="534" y="403">Date of issue</text>
<text x="570" y="403">Sheet</text>
</g>
</svg>
